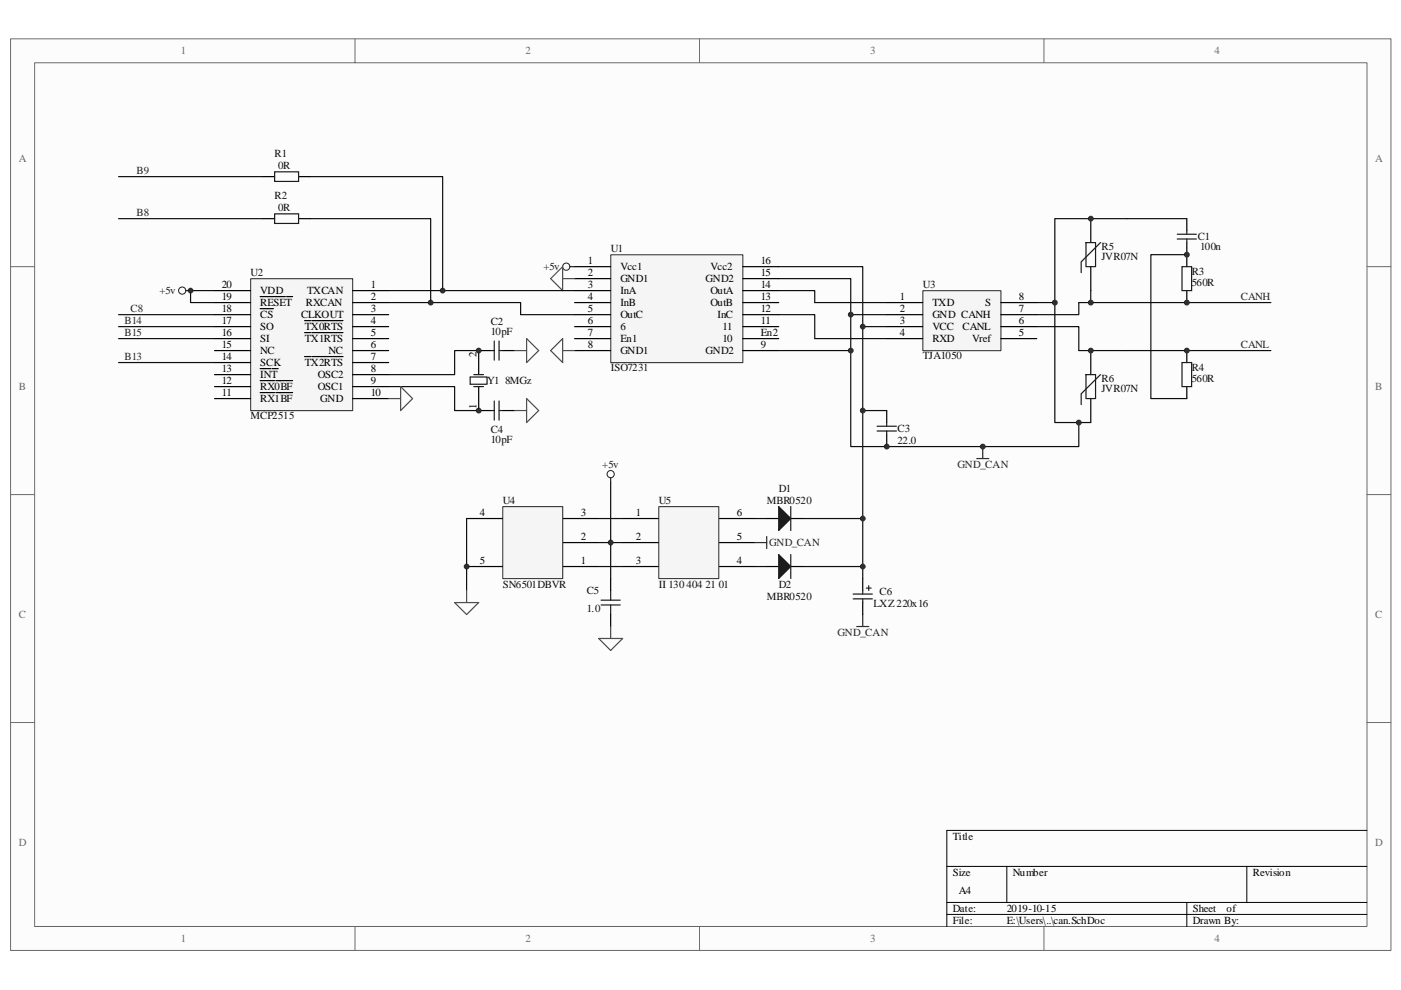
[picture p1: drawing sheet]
<svg xmlns="http://www.w3.org/2000/svg" width="297mm" height="210mm" viewBox="0 0 297 210" stroke-linecap="round" stroke-linejoin="round" font-family="sans-serif">
<path d="M2.3 8.3h292.6v193.3h-292.6z" fill="#fcfcfc"/>
<path d="M2.2 8.2h292.7v193.4h-292.7z" fill="none" stroke="#6a6a6a" stroke-width=".21"/>
<path d="M7.4 13.3h282.4v183.2h-282.4z" fill="#fcfcfc"/>
<g fill="none" stroke="#6a6a6a" stroke-width=".21">
<path d="M7.3 13.3h282.5v183.2h-282.5zM75.3 8.2v5.1M148.3 8.2v5.1M221.3 8.2v5.1M2.2 56.6h5.1M289.8 56.6h5.1M2.2 104.9h5.1M289.8 104.9h5.1M2.2 153.2h5.1M289.8 153.2h5.1M75.3 196.5v5.1M148.3 196.5v5.1"/>
<path d="M221.3 196.5v5.1"/>
</g>
<path d="M289.8 176.1h-89.1v20.4M200.7 183.8h89.1M200.7 191.4h89.1M200.7 194h89.1M213.5 183.8v7.6M251.6 191.4v5.1M264.3 183.8v7.6" fill="none" stroke="#000" stroke-width=".21"/>
<path d="M53.2 59.1h21.6v28h-21.6z" fill="#f5f5f5"/>
<path d="M53.1 59.1h21.7v28h-21.7z" fill="none" stroke="#262626" stroke-width=".21"/>
<g fill="none" stroke="#000" stroke-width=".25">
<path d="M45.5 61.6h7.6M45.5 64.2h7.6M45.5 66.7h7.6M45.5 69.3h7.6M45.5 71.8h7.6M45.5 76.9h7.6M45.5 79.5h7.6M45.5 74.4h7.6M55.2 78.2h2.3M55.2 65.5h2.8M55.2 62.9h5.3M57.7 78.2h1.3"/>
<path d="M60.8 62.9h1.2M64.6 68h1.2M64.6 70.5h1.2M64.6 75.6h1.2M66.1 68h6.6M66.1 70.5h6.6M66.1 75.6h6.6M74.8 61.6h7.6M74.8 64.2h7.6M74.8 66.7h7.6M74.8 69.3h7.6M74.8 71.8h7.6"/>
<path d="M74.8 76.9h7.6M74.8 79.5h7.6M74.8 74.4h7.6M104 74.4h-2.5v5.1M106.6 74.4h2.5M45.5 82h7.6M45.5 84.5h7.6M55.2 83.3h3M55.2 80.7h3M58.5 83.3h3.5M58.5 80.7h3.5M74.8 82h7.6"/>
<path d="M74.8 84.5h7.6M101.5 82v5.1h2.5M106.6 87.1h2.5"/>
</g>
<path d="M39.4 61.6h1M99.7 80h3.6v1.5h-3.6zM100.5 79.5h2M104 74.4h.8M104.8 72.3v4.1M105.8 72.3v4.1M105.8 74.4h.8M100.5 82h2M104 87.1h.8M104.8 85v4.1M105.8 85v4.1M105.8 87.1h.8" fill="none" stroke="#1c1c1c" stroke-width=".25"/>
<path d="M25.1 71.8h20.4M25.1 69.3h20.4M25.1 76.9h20.4M25.1 66.7h20.4M45.5 61.6h-5.1v2.6h5.1M101.5 74.4h-5.1v5.1h-14M82.4 82h14v5.1h5.1" fill="none" stroke="#0e0e0e" stroke-width=".25"/>
<path d="M109.1 74.4h2.6M111.7 71.8l2.5 2.6-2.5 2.5zM82.4 84.5h2.5M84.9 82l2.6 2.5-2.6 2.6zM109.1 87.1h2.6M111.7 84.5l2.5 2.6-2.5 2.5z" fill="none" stroke="#4c4c4c" stroke-width=".25"/>
<circle cx="38.6" cy="61.6" r=".76" fill="none" stroke="#1c1c1c" stroke-width=".21"/>
<path d="M195.7 61.7h16.5v12.7h-16.5z" fill="#f5f5f5"/>
<path d="M195.7 61.7h16.5v12.7h-16.5z" fill="none" stroke="#262626" stroke-width=".21"/>
<g fill="none" stroke="#000" stroke-width=".25">
<path d="M231.3 46.4v5.1M231.3 56.6v5M251.6 54v2.6M188 64.2h7.6M188 66.7h7.6M188 69.3h7.6M188 71.8h7.6M212.2 64.2h7.6M212.2 66.7h7.6M212.2 69.3h7.6M212.2 71.8h7.6M231.3 74.4v5.1"/>
<path d="M251.6 61.6v2.6M231.3 84.5v5.1"/>
</g>
<path d="M165.1 56.6h17.8v12.7M165.1 59.1h15.3v7.6M172.7 71.8h15.3M172.7 64.2h15.3M188 69.3h-5.1v40.7M188 66.7h-7.6v28h48.3v-5.1M219.8 69.3h8.9v5.1h40.7M231.3 61.6v2.6M269.4 64.2h-40.7v2.5h-8.9" fill="none" stroke="#0e0e0e" stroke-width=".25"/>
<path d="M230.2 51.5h2.1v5.1h-2.1zM233.3 51.5l-4.1 4v2.3M250.6 56.6h2v5h-2zM230.2 79.5h2.1v5h-2.1zM233.3 79.5l-4.1 4v2.3" fill="none" stroke="#1c1c1c" stroke-width=".25"/>
<path d="M129.5 54.1h28v22.8h-28z" fill="#f5f5f5"/>
<path d="M129.5 54h28v22.9h-28z" fill="none" stroke="#262626" stroke-width=".21"/>
<g fill="none" stroke="#000" stroke-width=".25">
<path d="M121.8 56.6h7.7M121.8 59.1h7.7M157.5 56.6h7.6M157.5 59.1h7.6M251.6 46.4v2.5M251.6 51.5v2.5M121.8 61.6h7.7M121.8 64.2h7.7M121.8 66.7h7.7M121.8 69.3h7.7M121.8 71.8h7.7M121.8 74.4h7.7"/>
<path d="M157.5 61.6h7.6M157.5 64.2h7.6M157.5 66.7h7.6M157.5 69.3h7.6M157.5 71.8h7.6M157.5 74.4h7.6M251.6 74.4v2.5M188 87.1v2.5M188 92.2v2.5M251.6 82v2.5M98.9 110h7.7M119.3 115.1h7.6"/>
<path d="M119.3 110h7.6M98.9 120.2h7.7M119.3 120.2h7.6"/>
</g>
<path d="M238.9 46.4h12.7M251.6 54h-7.6v30.5h7.6M82.4 64.2h28v2.5h11.4M82.4 61.6h39.4M165.1 61.6h7.6v2.6M165.1 74.4h15.3M165.1 66.7h7.6v5.1M219.8 64.2h3.8M182.9 87.1h5.1" fill="none" stroke="#0e0e0e" stroke-width=".25"/>
<circle cx="120.1" cy="56.6" r=".76" fill="none" stroke="#1c1c1c" stroke-width=".21"/>
<path d="M120.8 56.6h1M249.6 49.7h4.1M249.6 50.7h4.1M251.6 48.9v.8M251.6 50.7v.8M250.6 76.9h2v5.1h-2zM186 90.4h4.1M186 91.4h4.1M188 89.6v.8M188 91.4v.8" fill="none" stroke="#1c1c1c" stroke-width=".25"/>
<path d="M116.8 59.1l2.5-2.5v5zM119.3 59.1h2.5M116.8 74.4l2.5-2.6v5.1zM119.3 74.4h2.5" fill="none" stroke="#4c4c4c" stroke-width=".25"/>
<g fill="#262626" stroke="#262626" stroke-width=".21">
<circle cx="101.5" cy="87.1" r=".51"/>
<circle cx="101.5" cy="74.4" r=".51"/>
<circle cx="40.4" cy="61.6" r=".51"/>
<circle cx="251.6" cy="54" r=".51"/>
<circle cx="231.3" cy="74.4" r=".51"/>
</g>
<path d="M106.6 107.5h12.7v15.2h-12.7z" fill="#f5f5f5"/>
<path d="M106.6 107.5h12.7v15.2h-12.7z" fill="none" stroke="#262626" stroke-width=".21"/>
<path d="M132 110h7.7M132 115.1h7.7M152.4 110h7.6M152.4 115.1h7.6M132 120.2h7.7M152.4 120.2h7.6" fill="none" stroke="#000" stroke-width=".25"/>
<path d="M139.7 107.5h12.7v15.2h-12.7z" fill="#f5f5f5"/>
<path d="M139.7 107.5h12.7v15.2h-12.7z" fill="none" stroke="#262626" stroke-width=".21"/>
<g fill="none" stroke="#0e0e0e" stroke-width=".25">
<path d="M25.1 37.5h30.6M65.8 37.5h28v24.1M25.1 46.4h30.6M65.8 46.4h25.5v17.8M238.9 46.4h-15.3v43.2h7.7M98.9 110v15.2M126.9 110h5.1M126.9 115.1h5.1M129.5 102.3v20.4M160 110h2.6M170.2 110h12.7v10.2h-12.7M126.9 120.2h5.1"/>
<path d="M160 120.2h2.6M182.9 120.2v2.5"/>
</g>
<g fill="none" stroke="#1c1c1c" stroke-width=".25">
<path d="M58.2 36.4h5.1v2.1h-5.1zM58.2 45.4h5.1v2h-5.1zM129.5 101.3v1M167.7 107.4v5.1M167.7 117.6v5.1M127.4 128.3h4.1M127.4 127.3h4.1M129.5 125.2v2.1M129.5 128.3v2M180.9 126h4.1M180.9 127h4.1M182.9 125.2v.8"/>
<path d="M182.9 127v.8M183.7 124.7h1M184.2 124.2v1"/>
</g>
<path d="M55.7 37.5h2.5M63.3 37.5h2.5M55.7 46.4h2.5M63.3 46.4h2.5M162.6 110h2.5M167.7 110h2.5M129.5 122.7v2.5M129.5 130.3v2.6M162.6 120.2h2.5M167.7 120.2h2.5M182.9 122.7v2.5M182.9 127.8v2.5" fill="none" stroke="#000" stroke-width=".25"/>
<g fill="#262626" stroke="#262626" stroke-width=".21">
<circle cx="129.5" cy="115.1" r=".51"/>
<circle cx="98.9" cy="120.2" r=".51"/>
<circle cx="182.9" cy="69.3" r=".51"/>
<circle cx="182.9" cy="87.1" r=".51"/>
<circle cx="180.4" cy="66.7" r=".51"/>
<circle cx="180.4" cy="74.4" r=".51"/>
<circle cx="188" cy="94.7" r=".51"/>
<circle cx="208.4" cy="94.7" r=".51"/>
<circle cx="91.3" cy="64.2" r=".51"/>
<circle cx="93.9" cy="61.6" r=".51"/>
<circle cx="182.9" cy="110" r=".51"/>
<circle cx="251.6" cy="64.2" r=".51"/>
<circle cx="231.3" cy="64.2" r=".51"/>
<circle cx="251.6" cy="74.4" r=".51"/>
<circle cx="223.6" cy="64.2" r=".51"/>
<circle cx="228.7" cy="89.6" r=".51"/>
<circle cx="231.3" cy="46.4" r=".51"/>
<circle cx="182.9" cy="120.2" r=".51"/>
</g>
<path d="M207.1 97.3h2.5M208.4 94.7v2.6M160 115.1h2.6M162.6 113.8v2.6M181.6 132.9h2.6M182.9 130.3v2.6" fill="none" stroke="#262626" stroke-width=".25"/>
<circle cx="129.5" cy="100.6" r=".76" fill="none" stroke="#1c1c1c" stroke-width=".21"/>
<path d="M96.4 127.8h5.1l-2.6 2.5zM98.9 125.2v2.6M126.9 135.4h5.1l-2.5 2.6zM129.5 132.9v2.5" fill="none" stroke="#4c4c4c" stroke-width=".25"/>
<g fill="#1c1c1c" stroke="#1c1c1c" stroke-width=".25">
<path d="M165.1 107.4l2.6 2.6-2.6 2.5z"/>
<path d="M165.1 117.6l2.6 2.6-2.6 2.5z"/>
</g>
<g font-size="2.3" fill="#696969">
<text x="38.4" y="11.5">1</text>
<text x="111.4" y="11.5">2</text>
<text x="184.5" y="11.5">3</text>
<text x="257.5" y="11.5">4</text>
<text x="4" y="34.4">A</text>
<text x="291.6" y="34.4">A</text>
<text x="4" y="82.7">B</text>
<text x="291.6" y="82.7">B</text>
<text x="4" y="131">C</text>
<text x="291.6" y="131">C</text>
<text x="4" y="179.4">D</text>
<text x="291.6" y="179.4">D</text>
<text x="38.4" y="199.7">1</text>
<text x="111.4" y="199.7">2</text>
<text x="184.5" y="199.7">3</text>
<text x="257.5" y="199.7">4</text>
</g>
<g font-size="2.3" fill="#0e0e0e">
<text x="58.2" y="33.3">R1</text>
<text x="59" y="35.9">0R</text>
<text x="58.2" y="42.2">R2</text>
<text x="59" y="44.8">0R</text>
<text x="129.5" y="53.4">U1</text>
<text x="233.6" y="52.9">R5</text>
<text x="253.9" y="50.9">C1</text>
<text x="254.4" y="52.9">100n</text>
<text x="53.1" y="58.5">U2</text>
<text x="233.6" y="55.2">JVR07N</text>
<text x="252.7" y="58.3">R3</text>
<text x="195.7" y="61.1">U3</text>
<text x="252.7" y="60.6">560R</text>
<text x="104" y="71">10pF</text>
<text x="104" y="69">C2</text>
<text x="195.7" y="76.1">TJA1050</text>
<text x="103.3" y="81.4">Y1</text>
<text x="107.1" y="81.4">8MGz</text>
<text x="129.5" y="78.6">ISO7231</text>
<text x="233.6" y="83.2">JVR07N</text>
<text x="233.6" y="80.9">R6</text>
<text x="252.7" y="80.9">560R</text>
<text x="252.7" y="78.6">R4</text>
<text x="53.1" y="88.8">MCP2515</text>
<text x="104" y="93.9">10pF</text>
<text x="104" y="91.9">C4</text>
<text x="190.3" y="94.1">22.0</text>
<text x="190.3" y="91.6">C3</text>
<text x="106.6" y="106.9">U4</text>
<text x="139.7" y="106.9">U5</text>
<text x="162.6" y="106.9">MBR0520</text>
<text x="165.1" y="104.3">D1</text>
<text x="106.6" y="124.7">SN6501DBVR</text>
<text x="124.4" y="126">C5</text>
<text x="139.7" y="124.7">II 130 404 21 01</text>
<text x="165.1" y="124.7">D2</text>
<text x="124.4" y="129.8">1.0</text>
<text x="162.6" y="127.2">MBR0520</text>
<text x="185.2" y="128.8">LXZ 220x16</text>
<text x="186.5" y="126.2">C6</text>
</g>
<g font-size="2.3" fill="#262626">
<text x="29" y="36.9">B9</text>
<text x="29" y="45.8">B8</text>
<text x="263.1" y="63.6">CANH</text>
<text x="26.4" y="68.7">B14</text>
<text x="26.4" y="71.2">B15</text>
<text x="27.7" y="66.2">C8</text>
<text x="26.4" y="76.3">B13</text>
<text x="263.1" y="73.8">CANL</text>
<text x="203" y="99.3">GND_CAN</text>
<text x="163.1" y="115.8">GND_CAN</text>
<text x="177.6" y="134.9">GND_CAN</text>
</g>
<g font-size="2.3" fill="#1c1c1c">
<text x="115.2" y="57.3">+5v</text>
<text x="33.8" y="62.4">+5v</text>
<text x="127.7" y="99.3">+5v</text>
</g>
<g font-size="2.3">
<text x="124.6" y="56">1</text>
<text x="124.6" y="58.5">2</text>
<text x="131.5" y="57.3">Vcc1</text>
<text x="131.5" y="59.8">GND1</text>
<text x="149.6" y="59.8">GND2</text>
<text x="150.6" y="57.3">Vcc2</text>
<text x="161.3" y="58.5">15</text>
<text x="161.3" y="56">16</text>
<text x="47" y="63.6">19</text>
<text x="47" y="61.1">20</text>
<text x="55.2" y="64.9">RESET</text>
<text x="55.2" y="62.4">VDD</text>
<text x="64.9" y="64.9">RXCAN</text>
<text x="65.1" y="62.4">TXCAN</text>
<text x="78.6" y="63.6">2</text>
<text x="78.6" y="61.1">1</text>
<text x="124.6" y="61.1">3</text>
<text x="124.6" y="63.6">4</text>
<text x="131.5" y="62.4">InA</text>
<text x="131.5" y="64.9">InB</text>
<text x="150.6" y="64.9">OutB</text>
<text x="150.6" y="62.4">OutA</text>
<text x="161.3" y="63.6">13</text>
<text x="161.3" y="61.1">14</text>
<text x="190.8" y="63.6">1</text>
<text x="197.7" y="64.9">TXD</text>
<text x="208.9" y="64.9">S</text>
<text x="216" y="63.6">8</text>
<text x="47" y="71.2">16</text>
<text x="47" y="68.7">17</text>
<text x="47" y="66.2">18</text>
<text x="55.2" y="70">SO</text>
<text x="55.2" y="67.4">CS</text>
<text x="63.8" y="67.4">CLKOUT</text>
<text x="64.6" y="70">TX0RTS</text>
<text x="78.6" y="68.7">4</text>
<text x="78.6" y="71.2">5</text>
<text x="78.6" y="66.2">3</text>
<text x="124.6" y="66.2">5</text>
<text x="124.6" y="68.7">6</text>
<text x="124.6" y="71.2">7</text>
<text x="131.5" y="67.4">OutC</text>
<text x="131.5" y="70">6</text>
<text x="152.1" y="67.4">InC</text>
<text x="153.2" y="70">11</text>
<text x="161.3" y="66.2">12</text>
<text x="161.3" y="71.2">En2</text>
<text x="161.3" y="68.7">11</text>
<text x="190.8" y="66.2">2</text>
<text x="190.8" y="68.7">3</text>
<text x="190.8" y="71.2">4</text>
<text x="197.7" y="67.4">GND CANH</text>
<text x="197.7" y="70">VCC</text>
<text x="204" y="70">CANL</text>
<text x="216" y="66.2">7</text>
<text x="216" y="71.2">5</text>
<text x="216" y="68.7">6</text>
<text x="47" y="76.3">14</text>
<text x="47" y="73.8">15</text>
<text x="55.2" y="77.6">SCK</text>
<text x="55.2" y="72.5">SI</text>
<text x="55.2" y="75.1">NC</text>
<text x="64.6" y="72.5">TX1RTS</text>
<text x="64.6" y="77.6">TX2RTS</text>
<text x="69.7" y="75.1">NC</text>
<text x="78.6" y="76.3">7</text>
<text x="78.6" y="73.8">6</text>
<text x="101" y="75.6" transform="rotate(-90 101 75.6)">2</text>
<text x="124.6" y="73.8">8</text>
<text x="131.5" y="72.5">En1</text>
<text x="131.5" y="75.1">GND1</text>
<text x="149.6" y="75.1">GND2</text>
<text x="153.2" y="72.5">10</text>
<text x="161.3" y="73.8">9</text>
<text x="197.7" y="72.5">RXD</text>
<text x="206.1" y="72.5">Vref</text>
<text x="47" y="84">11</text>
<text x="47" y="81.4">12</text>
<text x="47" y="78.9">13</text>
<text x="55.2" y="82.7">RX0BF</text>
<text x="55.2" y="80.2">INT</text>
<text x="67.4" y="80.2">OSC2</text>
<text x="67.4" y="82.7">OSC1</text>
<text x="78.6" y="78.9">8</text>
<text x="78.6" y="81.4">9</text>
<text x="78.6" y="84">10</text>
<text x="55.2" y="85.2">RX1BF</text>
<text x="67.9" y="85.2">GND</text>
<text x="101" y="86.8" transform="rotate(-90 101 86.8)">1</text>
<text x="101.7" y="109.4">4</text>
<text x="123.1" y="109.4">3</text>
<text x="134.8" y="109.4">1</text>
<text x="156.2" y="109.4">6</text>
<text x="101.7" y="119.6">5</text>
<text x="123.1" y="119.6">1</text>
<text x="123.1" y="114.5">2</text>
<text x="134.8" y="114.5">2</text>
<text x="134.8" y="119.6">3</text>
<text x="156.2" y="119.6">4</text>
<text x="156.2" y="114.5">5</text>
<text x="202" y="178.1">Title</text>
<text x="202" y="185.8">Size</text>
<text x="214.7" y="185.8">Number</text>
<text x="265.6" y="185.8">Revision</text>
<text x="203.3" y="189.6">A4</text>
<text x="202" y="193.4">Date:</text>
<text x="202" y="195.9">File:</text>
<text x="213.5" y="193.4">2019-10-15</text>
<text x="213.5" y="195.9">E:\Users\..\can.SchDoc</text>
<text x="252.9" y="193.4">Sheet</text>
<text x="252.9" y="195.9">Drawn By:</text>
<text x="260" y="193.4">of</text>
</g>
</svg>
